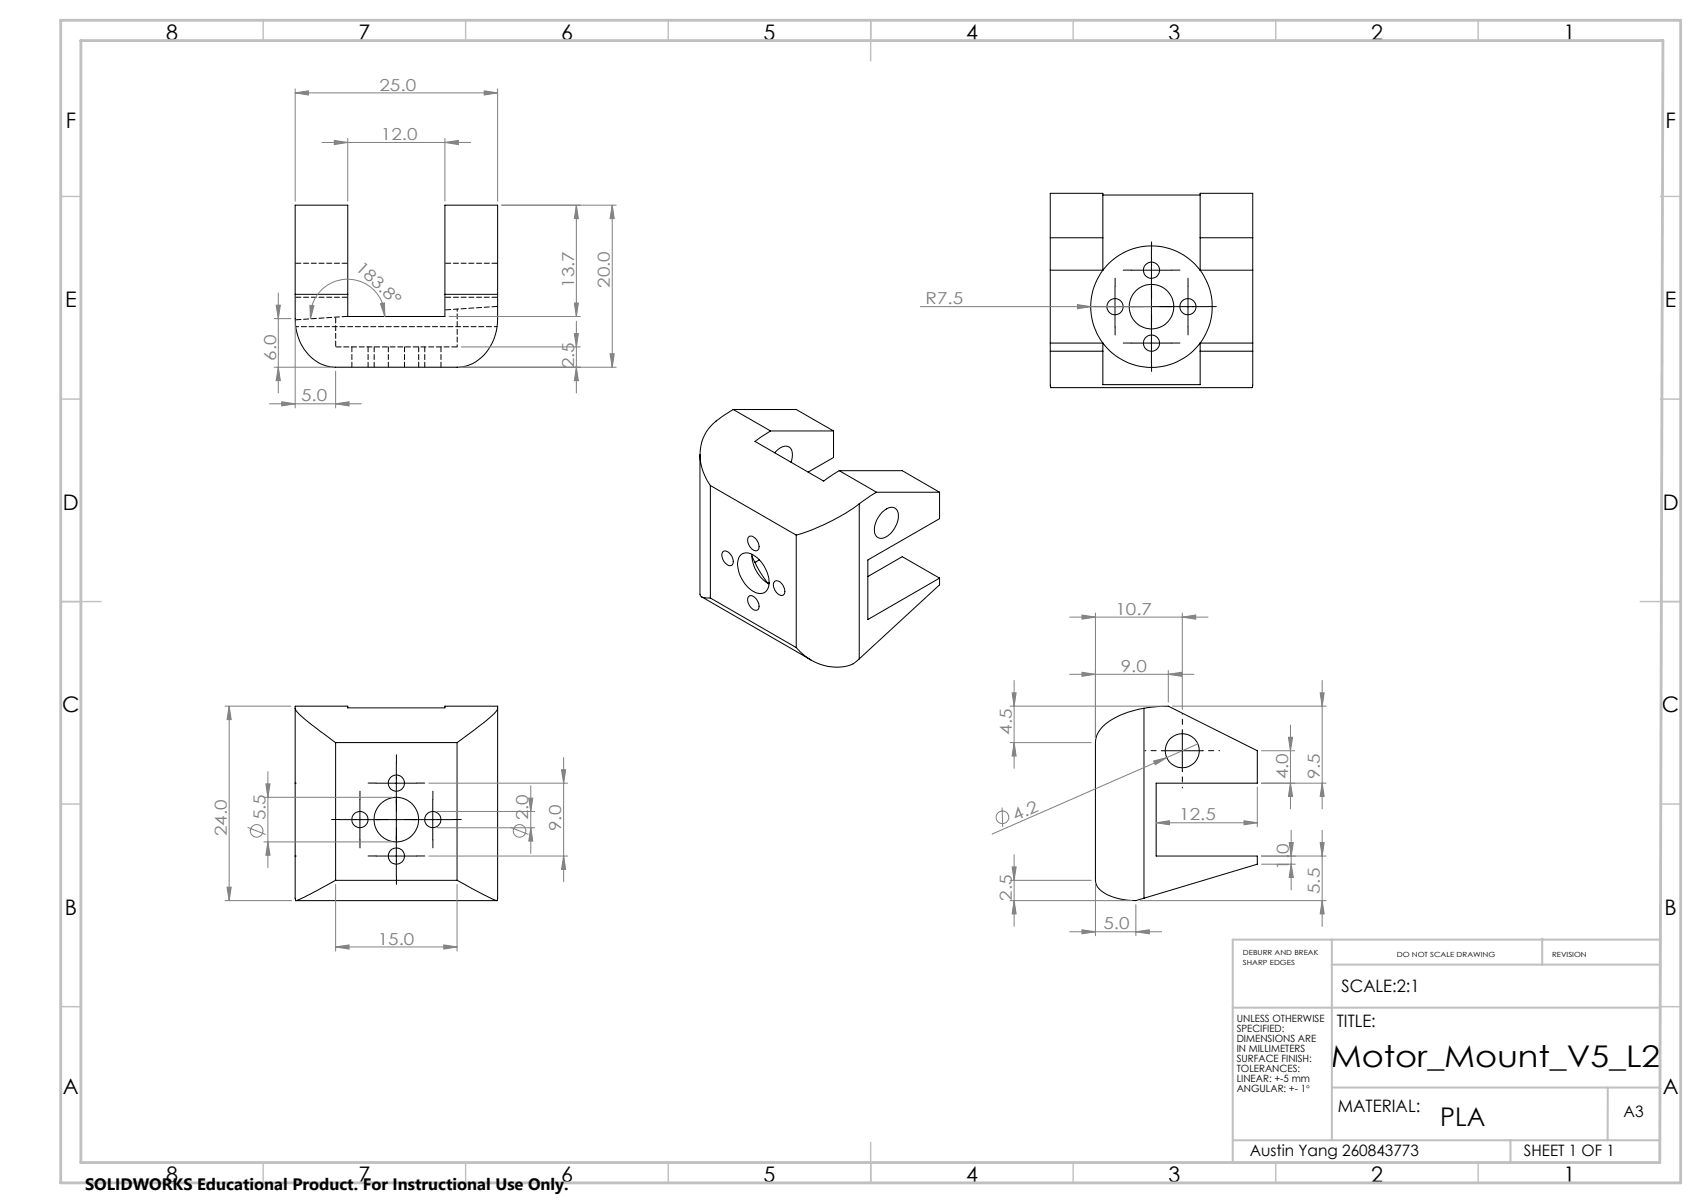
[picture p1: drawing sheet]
<svg xmlns="http://www.w3.org/2000/svg" width="420mm" height="297mm" viewBox="0 0 420 297" stroke-linecap="round" stroke-linejoin="round" font-family="sans-serif">
<g fill="none" stroke="#000" stroke-width=".25">
<path d="M259.3 58.7h13M272.3 48.2h24M296.3 58.7h13M72.9 72.7v2a25.5 25.5 0 0 0 .9 8.9 10.1 10.1 0 0 0 9.1 7.1h30a10.5 10.5 0 0 0 9.7-9l.2-2 .1-7M72.9 72.7v-22h13v22M72.9 72.7h13M85.9 72.7v5.4h24v-5.4M109.9 72.7v-22h13v22M109.9 72.7h13M259.3 66.7h13M270.3 75.7h28M272.3 66.7v-19h-13v47.4l.2 .6h49.7l.1-.6v-47.4h-13v19"/>
<path d="M272.3 66.7a15 15 0 0 0 0 18M272.3 66.7a15 15 0 0 1 24 0M275.3 70.7v10M279.3 66.7h10M284.3 61.7v28M293.3 70.7v10M296.3 66.7a15.1 15.1 0 0 1 0 18M296.3 66.7h13M259.3 84.7h13M259.3 86.7h13M272.3 84.7a15 15 0 0 0 24 0M272.3 84.7v10.3h24v-10.3"/>
<path d="M279.3 84.7h10M296.3 84.7h13M296.3 86.7h13M172.8 112.2l.1 34.6 .2 .4 .4 .3 1.9 .1M175.4 119.9l21.2 12.2M175.4 119.9v27.7M181 101.1a20.5 20.5 0 0 0-6.6 5.5 12 12 0 0 0 1 13.3M181 101.1l9.3 5.3M181 101.1h15.6l9.2 5.3M190.3 106.4l-3.9 2.6 17 9.8 3.8-2.6M190.3 106.4h15.5M191.3 111.8a3.1 3.1 0 0 1 3.6-1.4 3.1 3.1 0 0 1 .4 3.7"/>
<path d="M205.8 106.4v6.6l-6.3 3.6M207.2 116.2l9.2 5.3M207.2 116.2h15.6l9.2 5.3M178.5 136.2a1.54 1.54 0 0 1 2.1 1 1.77 1.77 0 0 1 0 2.4 2.38 2.38 0 0 1-2.4-2.4zM182.8 137.1a2.68 2.68 0 0 1 3.8 .3 8.1 8.1 0 0 1 3.1 7.6 2.25 2.25 0 0 1-3.5 1.1 8.2 8.2 0 0 1-4-7.7zM184.9 132.6a1.44 1.44 0 0 1 2 .9 1.6 1.6 0 0 1-.1 2.5 2.54 2.54 0 0 1-1.9-3.4zM185.7 137.3l.7 1.5M185.7 136.8a8.4 8.4 0 0 0 4.2 7.3M186.4 138.8h.1M186.4 138.8l1.3 2.5 1.9 2.7M187.5 138.2l-1.1 .6M196.6 132.1v27.8"/>
<path d="M212.2 124.4a51.6 51.6 0 0 1-15.6 7.7M212.2 124.4v38.3M216.4 121.5l-4.2 2.9M216.4 121.5h15.6M217.8 126.4a2.52 2.52 0 0 1 3.4-.7 4.1 4.1 0 0 1-.4 4.9 3.8 3.8 0 0 1-3.8 2.2 2.92 2.92 0 0 1-.7-3.9l.7-1.3zM232 121.5v6.6l-17.7 10.2v14.7l17.7-10.3M173.2 147.4l27.1 15.5M175.4 147.6l21.2 12.3M185 147.1a2.26 2.26 0 0 1 2.4 2.3 .98 .98 0 0 1-.5 1.3 .98 .98 0 0 1-1.3-.5 2.22 2.22 0 0 1-.6-3.1zM189.9 144l-.1 .1M191.2 143.6a1.49 1.49 0 0 1 2.1 .9 1.83 1.83 0 0 1 0 2.5 2.43 2.43 0 0 1-2.1-3.4zM196.6 159.9a12.5 12.5 0 0 0 14 4l1.6-1.2"/>
<path d="M214.3 142.3l8.5-4.9 9.2 5.3M232 142.7v1.7l-19.8 18.3M72.9 174.9a9 9 0 0 0 3.3 3.5l6.7 4.9M72.9 174.9l.1 47.5M72.9 174.9v-.6h13v.5h24v-.5h13v.6M122.9 174.9v46.9l-.2 .6M122.9 174.9a6.7 6.7 0 0 1-2.8 3l-7.2 5.4M282.5 174.9a18.3 18.3 0 0 0-10.7 5 5.2 5.2 0 0 0-1.3 3.4v34a4.9 4.9 0 0 0 3.8 4l3.2 .8a8.5 8.5 0 0 0 5-.3M282.5 174.9l2.9-.4 3.1-.2 21.9 11v8.1h-24.9v17.9h24.9v2.1l-27.9 8.4M282.5 174.9v46.9M72.9 193.4h.1M82.9 183.3v34"/>
<path d="M82.9 183.3h30M88.9 197.3v10.1M92.9 193.4h10M97.9 188.3v28.1M106.9 197.3v10.1M112.9 183.3v34M286.9 185.3h10M291.9 180.3v10.1M72.9 211.3h.1M82.9 217.3h-.1a66 66 0 0 1-9.8 5.1M82.9 217.3h30M83.9 202.3h28"/>
<path d="M92.9 211.3h10M112.9 217.3a66 66 0 0 0 9.8 5.1M73 222.4h49.7"/>
<circle cx="275.3" cy="75.7" r="1.99"/>
<circle cx="284.3" cy="66.7" r="1.99"/>
<circle cx="284.3" cy="75.7" r="5.5"/>
<circle cx="293.3" cy="75.7" r="1.99"/>
<circle cx="284.3" cy="84.7" r="1.99"/>
<circle cx="97.9" cy="193.3" r="2"/>
<circle cx="291.9" cy="185.3" r="4.2"/>
<circle cx="88.9" cy="202.3" r="2"/>
<circle cx="97.9" cy="211.4" r="2.01"/>
<circle cx="97.9" cy="202.3" r="5.5"/>
<circle cx="106.9" cy="202.3" r="1.99"/>
</g>
<path d="M72.9 73.4h13M85.9 65h-13M109.9 73.4h13M122.9 65h-13M82.9 85.6h30" fill="none" stroke="#000" stroke-width=".25" stroke-dasharray="1.3 .6" stroke-dashoffset="-.1"/>
<path d="M72.9 79l13-.9M82.9 78.3v7.3M109.9 76.5l13-.9" fill="none" stroke="#000" stroke-width=".25" stroke-dasharray="1.3 .6" stroke-dashoffset="-.2"/>
<path d="M73 80.6h49.7" fill="none" stroke="#000" stroke-width=".25" stroke-dasharray="1.3 .6" stroke-dashoffset=".5"/>
<path d="M112.9 85.6v-9.3" fill="none" stroke="#000" stroke-width=".25" stroke-dasharray="1.3 .6" stroke-dashoffset=".7"/>
<path d="M86.9 85.6v5M90.9 90.6v-5M92.4 85.6v5M95.9 85.6v5M99.9 90.6v-5M103.4 90.6v-5M104.9 85.6v5M108.9 90.6v-5" fill="none" stroke="#000" stroke-width=".25" stroke-dasharray="1.3 .6"/>
<g fill="none" stroke="#808080" stroke-width=".25">
<path d="M72.9 22.9l3.3-.5v1.1zM72.9 21.9v27.8M72.9 22.9h50M79.5 35.2h36.7M82.5 34.7l3.4 .5-3.4 .5zM85.9 34.2v15.5M109.9 35.2l3.3-.5v1zM109.9 34.2v15.5M119.6 22.4l3.3 .5-3.3 .6zM122.9 21.9v27.8M123.9 50.7h28.3M142.3 50.7l.5 3.3h-1z"/>
<path d="M142.3 50.7v27.4M151.2 50.7l.5 3.3h-1.1zM151.2 50.7v40M67.7 78.7h4.2M68.2 75.3h1l-.5 3.4zM68.7 72.3v24.7M72.9 79.7v21M76.5 75.4l1 .1-.8 3.2zM93.9 75l1-.2 .1 3.3zM95 78.1a9.2 9.2 0 0 0-9.5-9.2 9.2 9.2 0 0 0-8.8 9.8M110.9 78.1h32.4M141.8 74.8h1l-.5 3.3z"/>
<path d="M142.3 79.3v17.7M227.2 75.7h57.1M266 75.2l3.3 .5-3.3 .5zM66.5 99.7h22.7M67.7 90.7h14.2M68.7 90.7l.5 3.3h-1zM69.6 99.2l3.3 .5-3.3 .5zM82.9 99.7l3.3-.5v1zM82.9 91.6v9.1M113.9 90.7h38.3M113.9 85.7h29.4M141.8 82.4h1l-.5 3.3z"/>
<path d="M142.3 90.7l.5 3.3h-1zM150.6 87.3h1.1l-.5 3.4zM264.1 152.4h34.2M267.2 151.8l3.3 .6-3.3 .5zM270.5 151.3v31M291.9 152.4l3.3-.6v1.1zM291.9 151.3v23.9M55.6 174.3h16.3M56.6 174.3l.5 3.4h-1zM56.6 174.3v48.1M249.4 174.3h38.1M249.9 171.1h1l-.5 3.2z"/>
<path d="M250.4 168v21.7M264.1 166.5h30.7M267.2 166l3.3 .5-3.3 .5zM288.5 166.5l3.2-.5v1zM288.5 165.5v7.9M289.5 174.3h37.9M318.6 179v20.7M326 171.1h1l-.5 3.2zM326.5 168v31.7M65.2 196.8h31.7M65.7 193.5h1l-.6 3.3zM66.1 190.5v23.7"/>
<path d="M105.9 193.4h34.3M130.6 197.1h1l-.5 3.2zM131.1 194v16.7M138.6 190h1.1l-.5 3.4zM139.2 187v30.7M247.4 199.4l.2 4.8M249.4 183.3h20.1M250.4 183.3l.5 3.4h-1zM284.8 187.9l3.3-.9-2.8 1.8zM295.8 183.7l-50.8 22.2M310.4 194.3v9.8M311.5 193.4h15.9"/>
<path d="M311.5 185.3h8.2M318.1 182h1.1l-.6 3.3zM318.6 193.4l.6 3.2h-1.1zM326.5 193.4l.5 3.2h-1zM56.1 219h1l-.5 3.4zM61.1 204.3l4.5 1.7M65.2 207.9h31.7M66.1 207.9l.6 3.2h-1zM82.9 218.3v16.5M105.9 211.3h34.3M107.9 200.3h24.1M107.9 204.4h24.1"/>
<path d="M112.9 218.3v16.5M126 204.3l4.5 1.7M131.1 204.4l.5 3.2h-1zM139.2 211.3l.5 3.4h-1.1zM249.4 217.3h20.1M249.9 214h1l-.5 3.3zM250.4 211v17.7M270.5 218.3v12.7M285.5 203.1l3.2-.5v1zM285.5 203.1h24.9M307.2 202.6l3.2 .5-3.2 .5zM311.5 213.4h8.3"/>
<path d="M318.3 208h1l-.5 3.3zM318.8 213.4l.5 3.2h-1zM318.8 205v14.7M326 208h1l-.5 3.3zM326.5 205v23.7M327.4 211.3h-15.9M55.6 222.4h16.4M82.9 233.8l3.3-.5v1zM82.9 233.8h30M109.6 233.3l3.3 .5-3.3 .5zM249.4 222.4h30.1M250.4 222.4l.5 3.2h-1z"/>
<path d="M264.1 230h22.7M267.2 229.5l3.3 .5-3.3 .5zM280.5 230l3.3-.5v1zM280.5 223.3v7.7M281.4 222.4h46M326.5 222.4l.5 3.2h-1z"/>
<circle cx="63.4" cy="205.1" r="1.56"/>
<circle cx="128.3" cy="205.1" r="1.56"/>
<circle cx="247.5" cy="201.8" r="1.56"/>
</g>
<path d="M286.9 185.3h-4.2M291.9 180.3v-4.2M291.9 190.3v4.2M296.9 185.3h4.2" fill="none" stroke="#000" stroke-width=".25" stroke-dasharray="15.2 1.3 1.3 1.3" stroke-dashoffset="15"/>
<g fill="none" stroke="#000" stroke-width=".25" stroke-dasharray="15.2 1.3 1.3 1.3">
<path d="M270.3 75.7h-2M274.3 75.7h-.5M275.3 70.7v-2M279.3 66.7h-2M280.3 75.7h2M284.3 79.7v-2M284.3 61.7v-2M284.3 71.7v2M284.3 65.7v-.5M288.3 75.7h-2M289.3 66.7h2M293.3 70.7v-2"/>
<path d="M294.3 75.7h.5M298.3 75.7h2M275.3 80.7v2M279.3 84.7h-2M284.3 89.7v2M284.3 85.7v.5M289.3 84.7h2M293.3 80.7v2M88.9 197.3v-2M92.9 193.3h-2M97.9 188.3v-2M97.9 198.3v2"/>
<path d="M97.9 192.3v-.5M102.9 193.3h2M106.9 197.3v-2M83.9 202.3h-2M87.9 202.3h-.5M88.9 207.3v2M92.9 211.3h-2M93.9 202.3h2M97.9 206.3v-2M97.9 216.3v2M97.9 212.3v.5M101.9 202.3h-2"/>
<path d="M102.9 211.3h2M106.9 207.3v2M107.9 202.3h.5M111.9 202.3h2"/>
</g>
<g fill="none" stroke="#c0c0c0" stroke-width=".35">
<path d="M65 5v5M115 5v5M165 5v5M215 5v10M265 5v5M315 5v5M365 5v5M15 48.5h5M410 48.5h5M15 98.5h5M410 98.5h5M15 148.5h10"/>
<path d="M405 148.5h10M15 198.5h5M410 198.5h5M15 248.5h5M410 248.5h5M65 287v5M115 287v5M165 287v5M215 282v10M265 287v5M315 287v5M365 287v5"/>
</g>
<path d="M328.8 238.2h81.2M328.9 231.9v49.6M380.8 231.8v6.4M410 232h-105.6v55M304.4 248.8h105.6M328.9 268.5h81M397 268.5l-.1 13M304.4 281.5h105.6M373 281.5v5.5" fill="none" stroke="#c0c0c0" stroke-width=".5"/>
<path d="M15 5h400v287h-400zM20 10h390.6l-.8 277h-389.8z" fill="none" stroke="#c0c0c0" stroke-width=".7"/>
<g fill="#808080">
<path d="M266 75.2l3.3 .5-3.3 .5z"/>
<path d="M284.8 187.9l3.3-.9-2.8 1.8z"/>
<path d="M76.5 75.4l1 .1-.8 3.2zM93.9 75l1-.2 .1 3.3z"/>
<path d="M280.5 230l3.3-.5v1zM267.2 229.5l3.3 .5-3.3 .5zM288.5 166.5l3.2-.5v1zM267.2 166l3.3 .5-3.3 .5zM291.9 152.4l3.3-.6v1.1zM267.2 151.8l3.3 .6-3.3 .5zM82.9 99.7l3.3-.5v1zM69.6 99.2l3.3 .5-3.3 .5z"/>
<path d="M82.9 233.8l3.3-.5v1zM109.6 233.3l3.3 .5-3.3 .5zM285.5 203.1l3.2-.5v1zM307.2 202.6l3.2 .5-3.2 .5zM82.5 34.7l3.4 .5-3.4 .5zM109.9 35.2l3.3-.5v1zM72.9 22.9l3.3-.5v1.1zM119.6 22.4l3.3 .5-3.3 .6z"/>
<path d="M318.6 193.4l.6 3.2h-1.1zM318.1 182h1.1l-.6 3.3zM318.8 213.4l.5 3.2h-1zM318.3 208h1l-.5 3.3zM68.7 90.7l.5 3.3h-1zM68.2 75.3h1l-.5 3.4z"/>
<path d="M326 208h1l-.5 3.3zM326.5 222.4l.5 3.2h-1z"/>
<path d="M138.6 190h1.1l-.5 3.4zM139.2 211.3l.5 3.4h-1.1zM130.6 197.1h1l-.5 3.2zM131.1 204.4l.5 3.2h-1zM65.7 193.5h1l-.6 3.3zM66.1 207.9l.6 3.2h-1zM56.6 174.3l.5 3.4h-1zM56.1 219h1l-.5 3.4zM326 171.1h1l-.5 3.2zM326.5 193.4l.5 3.2h-1zM249.9 171.1h1l-.5 3.2zM250.4 183.3l.5 3.4h-1zM249.9 214h1l-.5 3.3zM250.4 222.4l.5 3.2h-1zM142.3 50.7l.5 3.3h-1zM141.8 74.8h1l-.5 3.3z"/>
<path d="M151.2 50.7l.5 3.3h-1.1zM150.6 87.3h1.1l-.5 3.4zM141.8 82.4h1l-.5 3.3zM142.3 90.7l.5 3.3h-1z"/>
</g>
<text font-size="7.4" x="328.6" y="263.3">Motor_Mount_V5_L2</text>
<text font-size="6.3" x="355.6" y="278">PLA</text>
<g font-size="5.3">
<text x="41" y="9.9">8</text>
<text x="88.5" y="9.9">7</text>
<text x="138.5" y="9.9">6</text>
<text x="188.5" y="9.9">5</text>
<text x="238.5" y="9.9">4</text>
<text x="288.5" y="9.9">3</text>
<text x="338.5" y="9.9">2</text>
<text x="386" y="9.9">1</text>
<text x="16.2" y="31.6">F</text>
<text x="411.2" y="31.6">F</text>
<text x="16.1" y="75.9">E</text>
<text x="411.1" y="75.9">E</text>
<text x="15.5" y="125.9">D</text>
<text x="410.5" y="125.9">D</text>
<text x="15.4" y="175.9">C</text>
<text x="410.4" y="175.9">C</text>
<text x="16" y="225.9">B</text>
<text x="411" y="225.9">B</text>
<text x="15.5" y="270.1">A</text>
<text x="410.5" y="270.1">A</text>
<text x="41" y="291.9">8</text>
<text x="88.5" y="291.9">7</text>
<text x="138.5" y="291.9">6</text>
<text x="188.5" y="291.9">5</text>
<text x="238.5" y="291.9">4</text>
<text x="288.5" y="291.9">3</text>
<text x="338.5" y="291.9">2</text>
<text x="386" y="291.9">1</text>
</g>
<g font-size="4.2">
<text x="331.3" y="244.9">SCALE:2:1</text>
<text x="330.1" y="253.5">TITLE:</text>
<text x="330.3" y="274.5">MATERIAL:</text>
</g>
<g font-size="4.1" fill="#808080">
<text x="93.7" y="22.3">25.0</text>
<text x="94.1" y="34.6">12.0</text>
<text x="87.6" y="66.4" transform="rotate(43 87.6 66.4)">183.8°</text>
<text x="141.8" y="71" transform="rotate(-90 141.8 71)">13.7</text>
<text x="150.6" y="71" transform="rotate(-90 150.6 71)">20.0</text>
<text x="228.5" y="75.1">R7.5</text>
<text x="68.2" y="89.1" transform="rotate(-90 68.2 89.1)">6.0</text>
<text x="141.8" y="90.9" transform="rotate(-90 141.8 90.9)">2.5</text>
<text x="74.3" y="99.1">5.0</text>
<text x="275.4" y="151.8">10.7</text>
<text x="276.7" y="165.9">9.0</text>
<text x="249.8" y="181.4" transform="rotate(-90 249.8 181.4)">4.5</text>
<text x="318.1" y="192.4" transform="rotate(-90 318.1 192.4)">4.0</text>
<text x="325.9" y="192.4" transform="rotate(-90 325.9 192.4)">9.5</text>
<text x="65.5" y="202.6" transform="rotate(-90 65.5 202.6)">5.5</text>
<text x="130.4" y="202.6" transform="rotate(-90 130.4 202.6)">2.0</text>
<text x="250.7" y="202.7" transform="rotate(-24 250.7 202.7)">4.2</text>
<text x="291.2" y="202.5">12.5</text>
<text x="56" y="206.5" transform="rotate(-90 56 206.5)">24.0</text>
<text x="138.6" y="205.2" transform="rotate(-90 138.6 205.2)">9.0</text>
<text x="318.3" y="214.7" transform="rotate(-90 318.3 214.7)">1.0</text>
<text x="325.9" y="220.7" transform="rotate(-90 325.9 220.7)">5.5</text>
<text x="249.8" y="222.4" transform="rotate(-90 249.8 222.4)">2.5</text>
<text x="93.3" y="233.2">15.0</text>
<text x="272.5" y="229.5">5.0</text>
</g>
<text font-size="4.1" x="21" y="293.7">SOLIDWORKS Educational Product. For Instructional Use Only.</text>
<g font-size="3.9">
<text x="400.9" y="275.8">A3</text>
<text x="308.6" y="285.5">Austin Yang 260843773</text>
<text x="376.3" y="285.5">SHEET 1 OF 1</text>
</g>
<g font-size="2.5">
<text x="305.4" y="252.3">UNLESS OTHERWISE</text>
<text x="305.4" y="254.7">SPECIFIED:</text>
<text x="305.4" y="257.2">DIMENSIONS ARE</text>
<text x="305.4" y="259.7">IN MILLIMETERS</text>
<text x="305.4" y="262.1">SURFACE FINISH:</text>
<text x="305.4" y="264.6">TOLERANCES:</text>
<text x="305.4" y="267.1">LINEAR: +-5 mm</text>
<text x="305.4" y="269.6">ANGULAR: +- 1°</text>
</g>
<g font-size="1.7">
<text x="306.9" y="235.8">DEBURR AND BREAK</text>
<text x="306.9" y="238.3">SHARP EDGES</text>
<text x="344.9" y="236.3">DO NOT SCALE DRAWING</text>
<text x="383.2" y="236.3">REVISION</text>
</g>
</svg>
